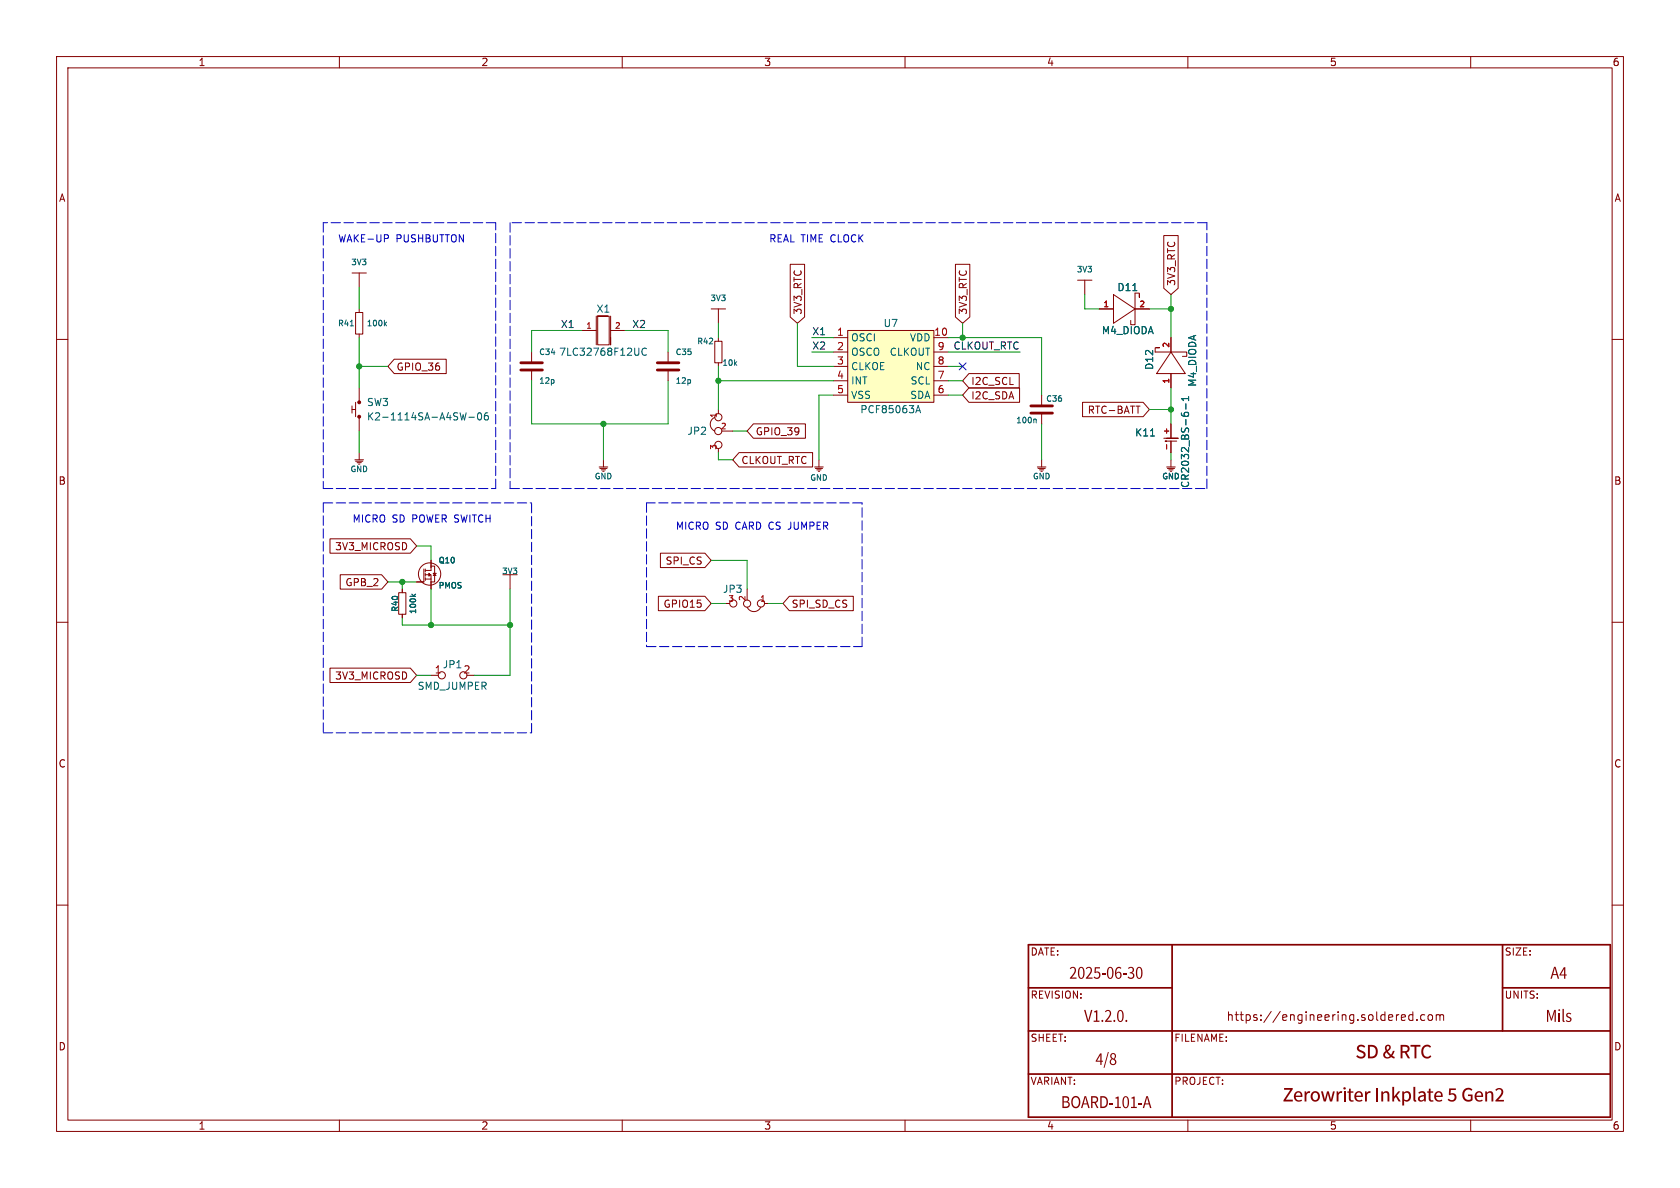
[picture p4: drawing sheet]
<svg xmlns="http://www.w3.org/2000/svg" width="297mm" height="210mm" viewBox="0 0 297 210" stroke-linecap="round" stroke-linejoin="round" font-family="sans-serif">
<g fill="none" stroke="#840000" stroke-width=".18">
<path d="M10 10h277v190h-277zM12 12h273v186h-273zM60 10v2M110 10v2M160 10v2M210 10v2M260 10v2M10 60h2M62.2 48.3h2.6M63.5 48.3v2.5M190.5 49.5h2.5M191.8 49.5v2.6"/>
<path d="M194.3 54.6h2.5M196.8 52.1l3.9 2.5-3.9 2.6zM200.7 54.6h2.5M201.4 52.1v.5v-.8h-.7v5.6h-.8v-.8M207 59.7v2.5M285 60h2M204.5 61.5h.5h-.8v.7h5.6v.8h-.8M205.7 77.5h2.6h-2.1M206.2 78h-.2h2M207 62.2l2.5 3.8h-5zM207 66v2.6M207 74.9v2.6"/>
<path d="M207 78v2M62.7 81.3h1.6M62.9 81.5h1.2M63.1 81.8h.8M63.4 82h.2M63.5 80v1.3M76.2 99.1v1.7h-1M144 82.6h1.5M144.1 82.8h1.3M144.4 83.1h.8M144.7 83.3h.2M144.8 81.3v1.3"/>
<path d="M206.2 82.6h1.6M206.4 82.8h1.2M206.6 83.1h.8M206.9 83.3h.2M207 81.3v1.3M10 110h2M70.5 104.8h1.3v3.8h-1.3zM71.1 104.1v.7M71.1 108.6v.6M74.9 100.6v2.3h-1.2M75.2 101.6h1v.8M75.2 100.6v.5"/>
<path d="M75.2 101.3v.6M75.2 102.1v.5M75.2 102.4h1M75.8 101.3l.3 .3-.3 .3zM76.2 100.1h.6v2.8h-.6M76.2 102.4v1.7M76.2 119.4h1.3M76.6 101.3h.5l-.3 .4zM76.6 101.7h.5M82.5 119.4h1.3M88.9 101.6h2.5M90.2 101.6v2.5"/>
<path d="M132.1 107.3a1.31 1.31 0 0 0 1.2 .8 1.31 1.31 0 0 0 1.2-.8M132.1 104.1v2M135.2 106.7h.7M285 110h2M10 160h2M285 160h2M248 179.4h.4l.1 .3-.8 .2M249.8 179.4h-.5l-.3 .3v.4l.2 .2h.6M249.8 178.9v1.5M251.9 179.4h-.5l-.2 .3v.4l.1 .2h.6M252.5 179.5l.2-.1 .5 .1 .1 .6-.2 .2-.4 .1-.2-.2zM253.9 179.5l.4-.1 .3 .2"/>
<path d="M253.9 179.4v1M254.6 179.6l.2-.2h.3l.1 1M254.6 179.6v.8M60 198v2M110 198v2M160 198v2M210 198v2M248.4 180.3l-.4 .1M250.5 180.2v.2M260 198v2"/>
<circle cx="75.9" cy="101.5" r="1.97"/>
<circle cx="78.1" cy="119.4" r=".63"/>
<circle cx="81.9" cy="119.4" r=".63"/>
<circle cx="129.6" cy="106.7" r=".63"/>
<circle cx="132.1" cy="106.7" r=".63"/>
<circle cx="134.5" cy="106.7" r=".63"/>
</g>
<path d="M181.8 167h102.9v30.5h-102.9zM181.8 174.6h25.4M207.2 167v30.5M265.6 167v15.2M265.6 174.6h19.1M181.8 182.2h102.9M181.8 189.9h102.9" fill="none" stroke="#840000" stroke-width=".31"/>
<path d="M200.3 51.4h.7M203.4 77.1h.7M208.9 73v.2M209.3 73.1l.3-.2h.3l.2 .2M209.6 71.4v.9M210.1 70.1v.7M210.1 70.5h-1.2l.3 .3M72.8 105l.4 .4M73.5 105l-.4 .3" fill="none" stroke="#006464" stroke-width=".18"/>
<path d="M206.2 78.6v.8" fill="none" stroke="#a90000" stroke-width=".18"/>
<path d="M149.9 58.4h15.2v12.7h-15.2z" fill="#ffffc2"/>
<g fill="none" stroke="#840000" stroke-width=".18">
<path d="M62.9 55.2h1.2v3.9h-1.2zM63.5 54.6v.6M63.5 59.1v.6M102.9 58.4h2.5M105.4 55.9v5.1M105.7 55.9v5.1h2v-5.1h-2h1.7M107.9 55.9v5.1v-1.3M107.9 58.4h2.6M125.7 54.6h2.6M127 54.6v2.6M127 59.7v.6M139.7 46.7h2.5v9.3l-1.2 1.2-1.3-1.2z"/>
<path d="M147.3 59.7h2.6M149.9 58.4h15.2v12.7h-15.2zM165.1 59.7h2.5M168.9 46.7h2.6v9.3l-1.3 1.2-1.3-1.2zM194.3 54.6h2.5M200.7 54.6h2.5M205.7 41.6h2.6v9.4l-1.3 1.1-1.3-1.1zM207 59.7v2.5M62.2 72.4h.7M62.2 71.8v1.2M62.9 71.1v2.6M63.5 68.6v2.5"/>
<path d="M63.5 73.7v2.5M69.7 63.5h9.2v2.5h-9.2l-1.1-1.2zM94 62.2v1.9M94 65.4v1.9M118.1 62.2v1.9M118.1 65.4v1.9M126.4 73.8a1.32 1.32 0 0 0-.8 1.2 1.32 1.32 0 0 0 .8 1.2M126.4 60.3h1.2v3.8h-1.2zM127 64.1v.7M127 72.4v.7M127.6 76.2h1.9M133.2 74.9h9.2v2.6h-9.2l-1.1-1.3z"/>
<path d="M147.3 62.2h2.6M147.3 64.8h2.6M147.3 67.3h2.6M147.3 69.9h2.6M165.1 62.2h2.5M165.1 64.8h2.5M165.1 67.3h2.5M165.1 69.9h2.5M171.3 66h8.9v2.6h-8.9l-1.1-1.3zM171.3 68.6h8.9v2.5h-8.9l-1.1-1.2zM184.1 69.9v1.8M184.1 73v1.9"/>
<path d="M191.4 71.1h10.7l1.1 1.3-1.1 1.3h-10.7zM200.8 71.8h.8M207 66v2.6M207 74.9v2.6M207 78v2M58.3 95.2h14.2l1.2 1.3-1.2 1.3h-14.2zM76.2 99.1v1.2M105.9 82.6h1.5M106 82.8h1.3M106.3 83.1h.8M106.6 83.3h.2M106.7 81.3v1.3"/>
<path d="M116.8 97.8h7.8l1.1 1.3-1.1 1.2h-7.8zM130.7 80h13v2.6h-13l-1.2-1.3zM183.4 82.6h1.5M183.5 82.8h1.3M183.8 83.1h.7M184 83.3h.3M184.1 81.3v1.3M58.3 118.1h14.2l1.2 1.3-1.2 1.3h-14.2zM60.1 101.6h7.4l1.1 1.3-1.1 1.2h-7.4zM71.1 104.1v.7M71.1 108.6v.6M73.7 102.9h1.2"/>
<path d="M76.2 102.9v1.2M116.4 105.4h8.2l1.1 1.3-1.1 1.3h-8.2zM139.5 105.4h11.4v2.6h-11.4l-1.1-1.3z"/>
<circle cx="127" cy="76.2" r=".63"/>
<circle cx="127" cy="78.6" r=".63"/>
<circle cx="127" cy="73.8" r=".63"/>
</g>
<g fill="none" stroke="#006464" stroke-width=".18">
<path d="M61.9 57.6h.6M68 57.2l.3 .4M68.3 56.9l-.3 .4M200.3 51.4h.7M82.9 73.8h1M84.6 73h.1a.68 .68 0 0 1 .5 .6 .68 .68 0 0 1-.5 .6 .84 .84 0 0 1-.1-1.2zM86.2 73h-.3a.86 .86 0 0 0 0 1.2l.4-.1 .1-.4-.3-.2h-.2l-.3 .2M114.3 61.7a.6 .6 0 0 0-.9 .4 .6 .6 0 0 0 .6 .7l.3-.1M161.9 73l.4-1.3 .4 1.3M162 72.6h.6M182.9 74.1l.3 .1v.5M203.4 77.1h.7"/>
<path d="M208.9 73v.2M209.3 73.1l.3-.2h.3l.2 .2M209.6 71.4v.9M210.1 70.1v.7M210.1 70.5h-1.2l.3 .3M72.8 105l.4 .4M73.5 105l-.4 .3"/>
</g>
<path d="M92.1 65.4h3.8M92.1 64.1h3.8M116.2 65.4h3.8M116.2 64.1h3.8M182.2 73h3.9M182.2 71.8h3.9" fill="none" stroke="#840000" stroke-width=".5"/>
<g fill="#840000" stroke="#840000" stroke-width=".18">
<circle cx="63.5" cy="73.7" r=".25"/>
<circle cx="63.5" cy="71.1" r=".25"/>
</g>
<path d="M68.4 41.5l.3 .2-.1 .3-.2 .2" fill="none" stroke="#0000c2" stroke-width=".18"/>
<g fill="none" stroke="#0000c2" stroke-width=".18" stroke-dasharray="1.7 .6">
<path d="M57.1 39.4v47M87.6 39.4h-30.5M90.2 39.4v47M213.4 39.4h-123.2M57.1 86.4h30.5M57.1 88.9v40.6M57.1 88.9h36.9M87.6 86.4v-47M90.2 86.4h123.2M114.3 88.9v25.4M152.4 88.9h-38.1M213.4 86.4v-47"/>
<path d="M114.3 114.3h38.1M152.4 114.3v-25.4M57.1 129.5h36.9M94 129.5v-40.6"/>
</g>
<g fill="none" stroke="#009600" stroke-width=".18">
<path d="M63.5 50.8v3.8M63.5 59.7v8.9M102.9 58.4h-8.9v3.8M110.5 58.4h7.6v3.8M127 57.2v2.5M141 57.2v7.6h6.3M143.5 59.7h3.8M167.6 59.7h16.5v10.2M170.2 57.2v2.5M191.8 52.1v2.5h2.5M203.2 54.6h3.8M207 52.1v7.6"/>
<path d="M63.5 64.8h5.1M63.5 76.2v3.8M94 67.3v7.6h24.1v-7.6M106.7 74.9v6.4M127 64.8v7.6M127 67.3h20.3M129.5 76.2h2.6M143.5 62.2h3.8M147.3 69.9h-2.5v11.4M167.6 64.8h2.6M167.6 69.9h2.6M167.6 67.3h2.6"/>
<path d="M167.6 62.2h12.7M184.1 74.9v6.4M203.2 72.4h3.8M207 68.6v6.3M73.7 96.5h2.5v2.6M125.7 99.1h6.4v5M127 80v1.3h2.5M207 80v1.3M68.6 102.9h5.1M71.1 109.2v1.3h19.1M71.1 102.9v1.2M73.7 119.4h2.5"/>
<path d="M76.2 104.1v6.4M90.2 104.1v15.3h-6.4M125.7 106.7h2.6M135.9 106.7h2.5"/>
</g>
<path d="M169.6 64.2l1.2 1.2M170.8 64.2l-1.2 1.2" fill="none" stroke="#000084" stroke-width=".18"/>
<path d="M206.2 78.6v.8" fill="none" stroke="#a90000" stroke-width=".18"/>
<g fill="#009600" stroke="#009600" stroke-width=".18">
<circle cx="170.2" cy="59.7" r=".46"/>
<circle cx="207" cy="72.4" r=".46"/>
<circle cx="207" cy="54.6" r=".46"/>
<circle cx="90.2" cy="110.5" r=".46"/>
<circle cx="76.2" cy="110.5" r=".46"/>
<circle cx="71.1" cy="102.9" r=".46"/>
<circle cx="127" cy="67.3" r=".46"/>
<circle cx="106.7" cy="74.9" r=".46"/>
<circle cx="63.5" cy="64.8" r=".46"/>
</g>
<g font-size="3.5" fill="#840000">
<text x="239.6" y="188.3">SD&amp;RTC</text>
<text x="226.7" y="195.9">ZerowriterInkplate5Gen2</text>
</g>
<g font-size="3.2" fill="#840000">
<text x="189" y="174.1">2025-06-30</text>
<text x="274.1" y="174.1">A4</text>
<text x="191.6" y="181.7">V1.2.0.</text>
<text x="273.2" y="181.7">Mils</text>
<text x="193.7" y="189.3">4/8</text>
<text x="187.6" y="197">BOARD-101-A</text>
</g>
<text font-size="2.1" fill="#840000" x="216.7" y="180.7">https://engineering.soldered.com</text>
<g font-size="1.8" fill="#840000">
<text x="35" y="11.9">1</text>
<text x="85" y="11.9">2</text>
<text x="135" y="11.9">3</text>
<text x="185" y="11.9">4</text>
<text x="235" y="11.9">5</text>
<text x="285" y="11.9">6</text>
<text x="10.3" y="35.9">A</text>
<text x="285.3" y="35.9">A</text>
<text x="208" y="50.6" transform="rotate(-90 208 50.6)">3V3_RTC</text>
<text x="141.9" y="55.7" transform="rotate(-90 141.9 55.7)">3V3_RTC</text>
<text x="171.1" y="55.7" transform="rotate(-90 171.1 55.7)">3V3_RTC</text>
<text x="70" y="65.7">GPIO_36</text>
<text x="171.6" y="68.3">I2C_SCL</text>
<text x="171.6" y="70.8">I2C_SDA</text>
<text x="133.5" y="77.2">GPIO_39</text>
<text x="192.2" y="73.3">RTC-BATT</text>
<text x="131" y="82.2">CLKOUT_RTC</text>
<text x="10.3" y="85.9">B</text>
<text x="285.3" y="85.9">B</text>
<text x="59.1" y="97.5">3V3_MICROSD</text>
<text x="117.6" y="100">SPI_CS</text>
<text x="61" y="103.8">GPB_2</text>
<text x="117.2" y="107.6">GPIO15</text>
<text x="139.9" y="107.6">SPI_SD_CS</text>
<text x="59.1" y="120.3">3V3_MICROSD</text>
<text x="10.3" y="135.9">C</text>
<text x="285.3" y="135.9">C</text>
<text x="182.1" y="169.1">DATE:</text>
<text x="265.9" y="169.1">SIZE:</text>
<text x="182.1" y="176.7">REVISION:</text>
<text x="265.9" y="176.7">UNITS:</text>
<text x="10.3" y="185.9">D</text>
<text x="182.1" y="184.4">SHEET:</text>
<text x="207.5" y="184.4">FILENAME:</text>
<text x="285.3" y="185.9">D</text>
<text x="182.1" y="192">VARIANT:</text>
<text x="207.5" y="192">PROJECT:</text>
<text x="35" y="199.9">1</text>
<text x="85" y="199.9">2</text>
<text x="135" y="199.9">3</text>
<text x="185" y="199.9">4</text>
<text x="235" y="199.9">5</text>
<text x="285" y="199.9">6</text>
</g>
<g font-size="1.8" fill="#0000c2">
<text x="59.7" y="42.9">WAKE-UP</text>
<text x="70" y="42.9">PUSHBUTTON</text>
<text x="135.9" y="42.9">REAL TIME CLOCK</text>
<text x="62.2" y="92.5">MICRO SD POWER SWITCH</text>
<text x="119.4" y="93.7">MICRO SD CARD CS JUMPER</text>
</g>
<g font-size="1.8" fill="#006464">
<text x="197.4" y="51.7">D11</text>
<text x="105.4" y="55.5">X1</text>
<text x="156.1" y="58">U7</text>
<text x="194.7" y="59.3">M4_DIODA</text>
<text x="98.7" y="63.1">7LC32768F12UC</text>
<text x="150.4" y="60.6">OSCI</text>
<text x="150.4" y="63.1">OSCO</text>
<text x="150.4" y="65.6">CLKOE</text>
<text x="157.2" y="63.1">CLKOUT</text>
<text x="160.8" y="60.6">VDD</text>
<text x="161.8" y="65.6">NC</text>
<text x="204.1" y="65.5" transform="rotate(-90 204.1 65.5)">D12</text>
<text x="64.8" y="72">SW3</text>
<text x="150.4" y="68.2">INT</text>
<text x="150.4" y="70.7">VSS</text>
<text x="160.8" y="70.7">SDA</text>
<text x="160.9" y="68.2">SCL</text>
<text x="211.7" y="68.5" transform="rotate(-90 211.7 68.5)">M4_DIODA</text>
<text x="64.8" y="74.5">K2-1114SA-A4SW-06</text>
<text x="121.4" y="77.1">JP2</text>
<text x="152" y="73.3">PCF85063A</text>
<text x="200.6" y="77.4">K11</text>
<text x="210.4" y="86.4" transform="rotate(-90 210.4 86.4)">CR2032_BS-6-1</text>
<text x="127.7" y="105">JP3</text>
<text x="78.2" y="118.3">JP1</text>
<text x="73.7" y="122.1">SMD_JUMPER</text>
</g>
<g font-size="1.8" fill="#0f0f0f">
<text x="99.1" y="58.1">X1</text>
<text x="111.7" y="58.1">X2</text>
<text x="143.5" y="59.3">X1</text>
<text x="143.5" y="61.9">X2</text>
<text x="168.5" y="61.9">CLKOUT_RTC</text>
</g>
<g font-size="1.8" fill="#a90000">
<text x="147.9" y="59.4">1</text>
<text x="165.1" y="59.4">10</text>
<text x="147.9" y="62">2</text>
<text x="147.9" y="64.5">3</text>
<text x="165.7" y="64.5">8</text>
<text x="165.7" y="62">9</text>
<text x="147.9" y="67.1">4</text>
<text x="147.9" y="69.6">5</text>
<text x="165.7" y="69.6">6</text>
<text x="165.7" y="67.1">7</text>
<text x="76.8" y="119.1">1</text>
<text x="81.8" y="119.1">2</text>
</g>
<g font-size="1.4" fill="#006464">
<text x="62" y="47.1">3V3</text>
<text x="125.5" y="53.4">3V3</text>
<text x="190.3" y="48.4">3V3</text>
<text x="59.6" y="57.9">R41</text>
<text x="64.7" y="57.9">100k</text>
<text x="95.2" y="63">C34</text>
<text x="119.3" y="63">C35</text>
<text x="123.1" y="61.1">R42</text>
<text x="127.6" y="64.9">10k</text>
<text x="95.2" y="68">12p</text>
<text x="119.3" y="68">12p</text>
<text x="184.8" y="71.2">C36</text>
<text x="179.5" y="75">100n</text>
<text x="61.8" y="83.7">GND</text>
<text x="105" y="84.9">GND</text>
<text x="143.1" y="85.2">GND</text>
<text x="182.5" y="84.9">GND</text>
<text x="205.4" y="84.9">GND</text>
<text x="77.4" y="99.8">Q10</text>
<text x="88.7" y="101.7">3V3</text>
<text x="77.4" y="104.2">PMOS</text>
<text x="70.6" y="108.3" transform="rotate(-90 70.6 108.3)">R40</text>
<text x="73.8" y="108.6" transform="rotate(-90 73.8 108.6)">100k</text>
</g>
<g font-size="1.4" fill="#a90000">
<text x="103.5" y="58.2">1</text>
<text x="108.6" y="58.2">2</text>
<text x="195" y="54.4">1</text>
<text x="201.3" y="54.4">2</text>
<text x="206.8" y="61.6" transform="rotate(-90 206.8 61.6)">2</text>
<text x="206.8" y="67.9" transform="rotate(-90 206.8 67.9)">1</text>
<text x="126.7" y="74" transform="rotate(-90 126.7 74)">1</text>
<text x="127.3" y="75.9">2</text>
<text x="206.8" y="76.9" transform="rotate(-90 206.8 76.9)">+</text>
<text x="126.7" y="79.6" transform="rotate(-90 126.7 79.6)">3</text>
<text x="128.7" y="106.4">3</text>
<text x="131.8" y="106.3" transform="rotate(-90 131.8 106.3)">2</text>
<text x="134.3" y="106.4">1</text>
</g>
</svg>
